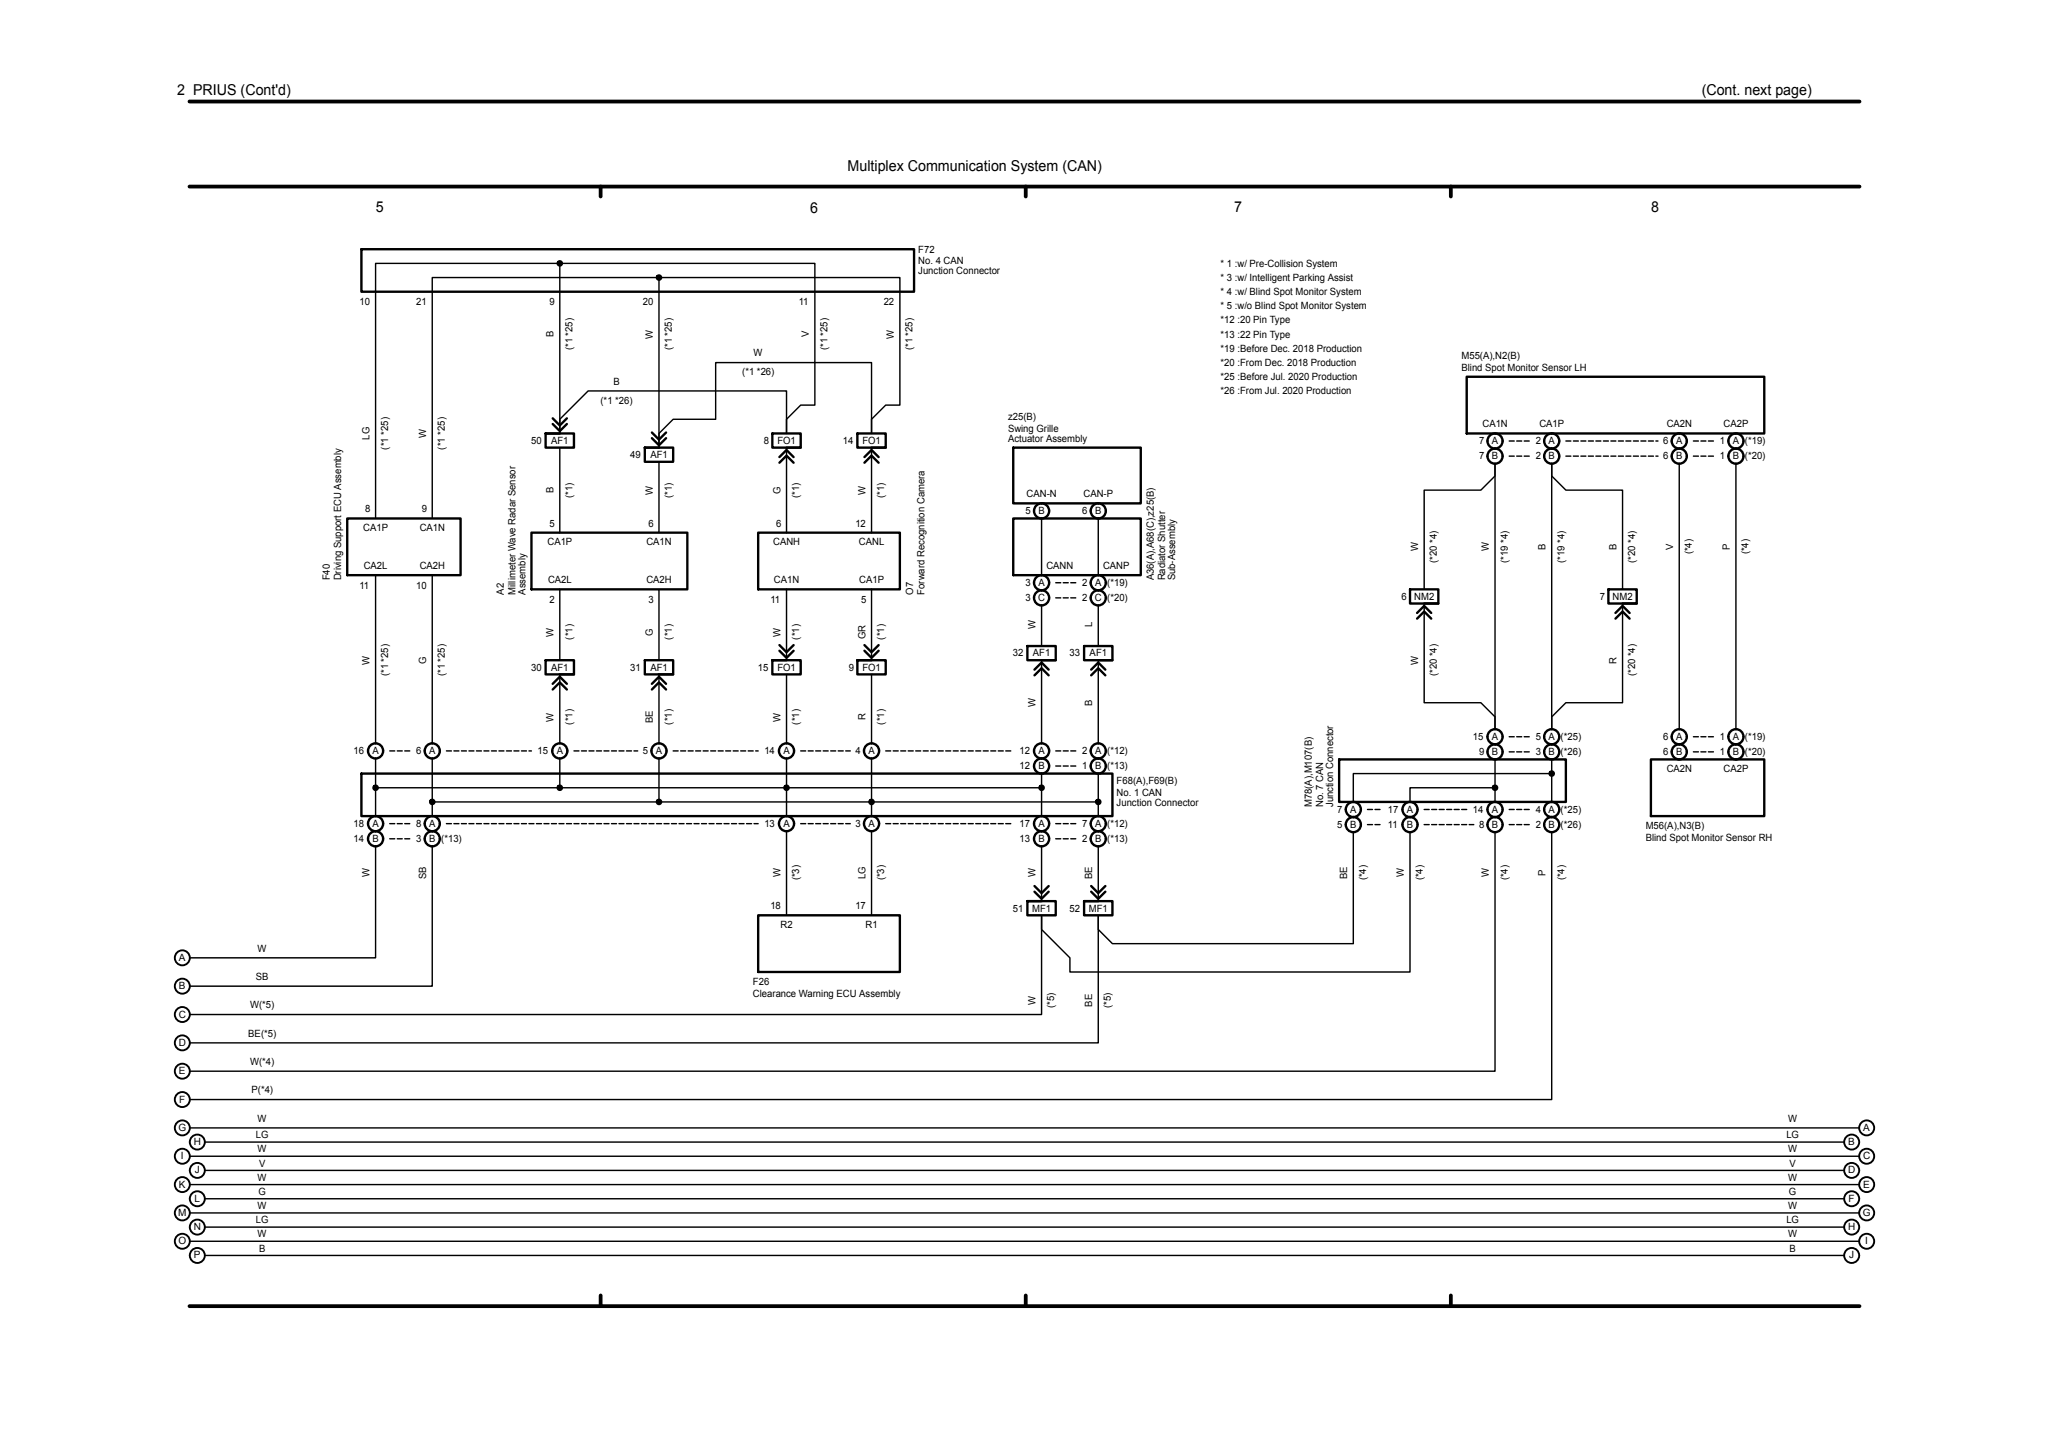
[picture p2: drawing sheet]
<svg xmlns="http://www.w3.org/2000/svg" width="297mm" height="210mm" viewBox="0 0 297 210" stroke-linecap="round" stroke-linejoin="round" font-family="sans-serif">
<path d="M27.5 14.7h242M27.5 27h242M87.1 27v1.5M148.7 27v1.5M210.3 27v1.5M27.5 189.3h242M87.1 187.7v1.5M148.7 187.7v1.5M210.3 187.7v1.5" fill="none" stroke="#000" stroke-width=".55"/>
<g fill="none" stroke="#000" stroke-width=".34">
<path d="M52.4 36.1h80.1v6.2h-80.1zM212.6 54.6h43.1v8.2h-43.1zM50.3 75.1h16.5v8.3h-16.5zM77 77.2h22.6v8.2h-22.6zM79.1 62.8h4.1v2.1h-4.1zM79.1 62.8h2M80.1 60.6l1 1.1 1.1-1.1M80.1 61.4l1 1.1 1.1-1.1M93.5 64.9h4.1v2h-4.1zM93.5 64.9h2M94.5 62.7l1 1 1-1M94.5 63.5l1 1 1-1"/>
<path d="M109.9 77.2h20.5v8.2h-20.5zM112 62.8h4.1v2.1h-4.1zM113 67.1l1-1.1 1 1.1M113 66.2l1-1 1 1M114 64.9h2.1M124.3 62.8h4.1v2.1h-4.1zM125.3 66.2l1-1 1.1 1M125.3 67.1l1-1.1 1.1 1.1M126.3 64.9h2.1M146.9 75.1h18.5v8.3h-18.5zM146.9 64.9h18.5v8.1h-18.5zM79.1 95.7h4.1v2h-4.1z"/>
<path d="M80.1 99.1l1-1 1.1 1M80.1 99.9l1-1 1.1 1M81.1 97.7h2.1M93.5 95.7h4.1v2h-4.1zM94.5 99.1l1-1 1 1M94.5 99.9l1-1 1 1M95.5 97.7h2.1M112 95.7h4.1v2h-4.1zM112 95.7h2M113 93.5l1 1 1-1M113 94.3l1 1 1-1M124.3 95.7h4.1v2h-4.1z"/>
<path d="M124.3 95.7h2M125.3 93.5l1 1 1.1-1M125.3 94.3l1 1 1.1-1M148.9 93.6h4.1v2.1h-4.1zM149.9 97.1l1.1-1.1 1 1.1M149.9 97.9l1.1-1.1 1 1.1M151 95.7h2M157.1 93.6h4.1v2.1h-4.1zM158.2 97.1l1-1.1 1 1.1M158.2 97.9l1-1.1 1 1.1M159.2 95.7h2M204.4 85.4h4.1v2.1h-4.1z"/>
<path d="M205.4 89.7l1-1.1 1.1 1.1M205.4 88.8l1-1 1.1 1M206.4 87.5h2.1M233.1 85.4h4.1v2.1h-4.1zM234.2 89.7l1-1.1 1 1.1M234.2 88.8l1-1 1 1M235.2 87.5h2M52.4 112.1h108.8v6.2h-108.8zM194.1 110.1h32.9v6.1h-32.9zM239.3 110.1h16.4v8.2h-16.4zM109.9 132.7h20.5v8.2h-20.5zM148.9 130.6h4.1v2.1h-4.1z"/>
<path d="M148.9 130.6h2.1M149.9 128.4l1.1 1 1-1M149.9 129.2l1.1 1.1 1-1.1M157.1 130.6h4.1v2.1h-4.1zM157.1 130.6h2.1M158.2 128.4l1 1 1-1M158.2 129.2l1 1.1 1-1.1"/>
<circle cx="151" cy="74" r="1.1"/>
<circle cx="159.2" cy="74" r="1.1"/>
<circle cx="216.7" cy="66.1" r="1.1"/>
<circle cx="216.7" cy="63.9" r="1.1"/>
<circle cx="224.9" cy="63.9" r="1.09"/>
<circle cx="224.9" cy="66.1" r="1.1"/>
<circle cx="243.4" cy="66.1" r="1.1"/>
<circle cx="243.4" cy="63.9" r="1.09"/>
<circle cx="251.6" cy="66.1" r="1.1"/>
<circle cx="251.6" cy="63.9" r="1.1"/>
<circle cx="151" cy="86.6" r="1.1"/>
<circle cx="151" cy="84.5" r="1.1"/>
<circle cx="159.2" cy="86.6" r="1.1"/>
<circle cx="159.2" cy="84.5" r="1.1"/>
<circle cx="54.4" cy="108.8" r="1.1"/>
<circle cx="54.4" cy="119.4" r="1.09"/>
<circle cx="62.7" cy="108.8" r="1.1"/>
<circle cx="62.7" cy="119.4" r="1.1"/>
<circle cx="81.1" cy="108.8" r="1.1"/>
<circle cx="95.5" cy="108.8" r="1.1"/>
<circle cx="114" cy="108.8" r="1.1"/>
<circle cx="114" cy="119.4" r="1.1"/>
<circle cx="126.3" cy="108.8" r="1.1"/>
<circle cx="126.3" cy="119.4" r="1.1"/>
<circle cx="151" cy="111" r="1.1"/>
<circle cx="151" cy="108.8" r="1.1"/>
<circle cx="151" cy="119.4" r="1.1"/>
<circle cx="159.2" cy="111" r="1.1"/>
<circle cx="159.2" cy="108.8" r="1.1"/>
<circle cx="159.2" cy="119.4" r="1.1"/>
<circle cx="196.2" cy="119.5" r="1.09"/>
<circle cx="196.2" cy="117.3" r="1.1"/>
<circle cx="204.4" cy="119.5" r="1.1"/>
<circle cx="204.4" cy="117.3" r="1.1"/>
<circle cx="216.7" cy="119.5" r="1.1"/>
<circle cx="216.7" cy="109" r="1.1"/>
<circle cx="216.7" cy="117.3" r="1.1"/>
<circle cx="216.7" cy="106.8" r="1.1"/>
<circle cx="224.9" cy="117.3" r="1.1"/>
<circle cx="224.9" cy="119.5" r="1.1"/>
<circle cx="224.9" cy="106.8" r="1.1"/>
<circle cx="224.9" cy="109" r="1.1"/>
<circle cx="243.4" cy="106.8" r="1.1"/>
<circle cx="243.4" cy="109" r="1.1"/>
<circle cx="251.6" cy="109" r="1.1"/>
<circle cx="251.6" cy="106.8" r="1.1"/>
<circle cx="54.4" cy="121.6" r="1.1"/>
<circle cx="62.7" cy="121.6" r="1.1"/>
<circle cx="151" cy="121.6" r="1.1"/>
<circle cx="159.2" cy="121.6" r="1.1"/>
</g>
<g fill="none" stroke="#000" stroke-width=".21">
<path d="M80.9 37.9a.38 .38 0 0 0 .1 .6 .38 .38 0 0 0 .5-.4 .38 .38 0 0 0-.5-.3l-.1 .1 .1 .4 .2 .1 .1-.2v-.2h-.3l.1 .2v24.6v-2l4.1-4.1h28.8v6.1v-2l2.1-2.1h2v-20.5h-63.7v36.9M95.2 40a.38 .38 0 0 0 .2 .6 .38 .38 0 0 0 .5-.4 .38 .38 0 0 0-.6-.3l-.1 .1 .2 .4h.3v-.2l-.1-.2h-.2l.1 .2v24.7v-2.1l2.1-2h6.1v-8.2h22.6v10.2v-2l2.1-2.1h2v-18.5h-67.7v34.9M81.1 64.9v12.3M95.5 66.9v10.3M114 64.9v12.3M126.3 64.9v12.3M151 75.1v8.3M159.2 75.1v8.3M243.4 67.2v38.5M251.6 67.2v38.5M54.4 83.4v24.3M62.7 83.4v24.3"/>
<path d="M81.1 85.4v10.3M81.1 97.7v10M95.5 85.4v10.3M95.5 97.7v10M114 85.4v10.3M114 97.7v10M126.3 85.4v10.3M126.3 97.7v10M151 87.7v5.9M151 95.7v12M159.2 87.7v5.9M159.2 95.7v12"/>
<path d="M206.4 85.4v-14.4h8.2l2.1-2v-1.8v38.5v-1.8l-2.1-2.1h-8.2v-14.3M235.2 85.4v-14.4h-8.2l-2.1-2v-1.8v38.5v-1.8l2.1-2.1h8.2v-14.3M54.2 113.9a.38 .38 0 0 0 .1 .6 .38 .38 0 0 0 .5-.4 .38 .38 0 0 0-.5-.3l-.1 .1v.3l.3 .2 .1-.2-.1-.2h-.2l.1 .2h96.6l-.1-.2h.1l.2 .2-.1 .1h-.2l-.2-.4a.38 .38 0 0 1 .6 .1 .38 .38 0 0 1-.3 .5 .38 .38 0 0 1-.4-.5l.1-.1M54.4 109.9v8.4M62.4 116a.38 .38 0 0 0 .2 .6 .38 .38 0 0 0 .4-.4 .38 .38 0 0 0-.5-.3l-.1 .1 .1 .3 .2 .1h.1v-.3l-.2-.1 .1 .2h96.5l-.1-.2h.1l.1 .1v.3h-.2l-.2-.4a.38 .38 0 0 1 .6 .1 .38 .38 0 0 1-.3 .5 .38 .38 0 0 1-.4-.5l.1-.1M62.7 109.9v8.4M81.1 109.9v4.3l-.1-.2h.3v.3h-.3l-.1-.4a.38 .38 0 0 1 .6 .1 .38 .38 0 0 1-.3 .5 .38 .38 0 0 1-.4-.5l.1-.1M95.5 109.9v6.3l-.1-.2 .3 .1v.3h-.3l-.2-.4a.38 .38 0 0 1 .7 .1 .38 .38 0 0 1-.4 .5 .38 .38 0 0 1-.3-.5v-.1M113.7 113.9a.38 .38 0 0 0 .2 .6 .38 .38 0 0 0 .5-.4 .38 .38 0 0 0-.6-.3l-.1 .1 .2 .4 .1 .1 .2-.2-.2-.2h-.1l.1 .2M114 109.9v8.4M126 116a.38 .38 0 0 0 .2 .6 .38 .38 0 0 0 .5-.4 .38 .38 0 0 0-.6-.3l-.1 .1 .2 .4h.2l.1-.2v-.1l-.3-.1 .1 .2M126.3 109.9v8.4"/>
<path d="M151 112.1v6.2M159.2 112.1v6.2M216.4 113.9a.38 .38 0 0 0 .2 .6 .38 .38 0 0 0 .5-.4 .38 .38 0 0 0-.6-.3l-.1 .1 .2 .4h.3v-.1v-.2h-.3l.1 .2v2M216.7 110.1v4.1h-12.3v2M224.6 111.9a.38 .38 0 0 0 .2 .6 .38 .38 0 0 0 .5-.4 .38 .38 0 0 0-.6-.3l-.1 .1 .2 .4 .3-.1v-.1l-.1-.2h-.2l.1 .2v4.1M224.9 110.1v2h-28.7v4.1M54.4 122.7v16.1h-26.9M62.7 122.7v20.2h-35.2M114 120.5v12.2M126.3 120.5v12.2M151 122.7v7.9M159.2 122.7v7.9"/>
<path d="M196.2 120.6v16.2h-35l-2-2.1v-2v18.4h-131.7M204.4 120.6v20.3h-49.3v-2.1l-4.1-4.1v-2v14.3h-123.5M216.7 120.6v34.6h-189.2M224.9 120.6v38.8h-197.4M27.5 163.5h242M27.5 165.5h242M27.5 173.7h242M27.5 169.6h242M27.5 167.6h242M27.5 171.7h242M27.5 175.8h242M27.5 177.8h242"/>
<path d="M27.5 179.9h242M27.5 182h242"/>
</g>
<g fill="none" stroke="#000" stroke-width=".21" stroke-dasharray=".7 .4">
<path d="M218.8 63.9h3M218.8 66.1h3M227 63.9h13.3M227 66.1h13.3M245.5 63.9h3M245.5 66.1h3M153 86.6h3.1M153 84.5h3.1M56.5 108.8h3.1M56.5 119.4h3.1M64.7 108.8h12.3M64.7 119.4h45.2"/>
<path d="M83.2 108.8h9.2M97.6 108.8h12.3M116.1 108.8h7.1M116.1 119.4h7.1M128.4 108.8h18.5M128.4 119.4h18.5M153 108.8h3.1M153 111h3.1M153 119.4h3.1M198.2 117.3h2.1M198.2 119.5h2.1M206.4 117.3h6.2"/>
<path d="M206.4 119.5h7.2M218.8 117.3h3M218.8 119.5h3M218.8 106.8h3M218.8 109h3M245.5 106.8h3M245.5 109h3M56.5 121.6h3.1M153 121.6h3.1"/>
</g>
<circle cx="26.4" cy="138.8" r="1.09" fill="#fff"/>
<circle cx="26.4" cy="138.8" r="1.09" fill="none" stroke="#000" stroke-width=".27"/>
<circle cx="26.4" cy="142.9" r="1.09" fill="#fff"/>
<circle cx="26.4" cy="142.9" r="1.09" fill="none" stroke="#000" stroke-width=".27"/>
<circle cx="26.4" cy="147" r="1.09" fill="#fff"/>
<circle cx="26.4" cy="147" r="1.09" fill="none" stroke="#000" stroke-width=".27"/>
<circle cx="26.4" cy="151.1" r="1.09" fill="#fff"/>
<circle cx="26.4" cy="151.1" r="1.09" fill="none" stroke="#000" stroke-width=".27"/>
<circle cx="26.4" cy="155.2" r="1.09" fill="#fff"/>
<circle cx="26.4" cy="155.2" r="1.09" fill="none" stroke="#000" stroke-width=".27"/>
<circle cx="26.4" cy="159.4" r="1.09" fill="#fff"/>
<circle cx="26.4" cy="159.4" r="1.09" fill="none" stroke="#000" stroke-width=".27"/>
<circle cx="26.4" cy="163.5" r="1.09" fill="#fff"/>
<circle cx="26.4" cy="163.5" r="1.09" fill="none" stroke="#000" stroke-width=".27"/>
<circle cx="270.6" cy="163.5" r="1.09" fill="#fff"/>
<circle cx="270.6" cy="163.5" r="1.09" fill="none" stroke="#000" stroke-width=".27"/>
<circle cx="28.6" cy="165.5" r="1.09" fill="#fff"/>
<circle cx="28.6" cy="165.5" r="1.09" fill="none" stroke="#000" stroke-width=".27"/>
<circle cx="268.4" cy="165.5" r="1.09" fill="#fff"/>
<circle cx="268.4" cy="165.5" r="1.09" fill="none" stroke="#000" stroke-width=".27"/>
<circle cx="26.4" cy="167.6" r="1.09" fill="#fff"/>
<circle cx="26.4" cy="167.6" r="1.09" fill="none" stroke="#000" stroke-width=".27"/>
<circle cx="270.6" cy="167.6" r="1.09" fill="#fff"/>
<circle cx="270.6" cy="167.6" r="1.09" fill="none" stroke="#000" stroke-width=".27"/>
<circle cx="28.6" cy="169.6" r="1.09" fill="#fff"/>
<circle cx="28.6" cy="169.6" r="1.09" fill="none" stroke="#000" stroke-width=".27"/>
<circle cx="268.4" cy="169.6" r="1.09" fill="#fff"/>
<circle cx="268.4" cy="169.6" r="1.09" fill="none" stroke="#000" stroke-width=".27"/>
<circle cx="26.4" cy="171.7" r="1.09" fill="#fff"/>
<circle cx="26.4" cy="171.7" r="1.09" fill="none" stroke="#000" stroke-width=".27"/>
<circle cx="270.6" cy="171.7" r="1.09" fill="#fff"/>
<circle cx="270.6" cy="171.7" r="1.09" fill="none" stroke="#000" stroke-width=".27"/>
<circle cx="28.6" cy="173.7" r="1.09" fill="#fff"/>
<circle cx="28.6" cy="173.7" r="1.09" fill="none" stroke="#000" stroke-width=".27"/>
<circle cx="268.4" cy="173.7" r="1.09" fill="#fff"/>
<circle cx="268.4" cy="173.7" r="1.09" fill="none" stroke="#000" stroke-width=".27"/>
<circle cx="270.6" cy="175.8" r="1.09" fill="#fff"/>
<circle cx="270.6" cy="175.8" r="1.09" fill="none" stroke="#000" stroke-width=".27"/>
<circle cx="26.4" cy="175.8" r="1.09" fill="#fff"/>
<circle cx="26.4" cy="175.8" r="1.09" fill="none" stroke="#000" stroke-width=".27"/>
<circle cx="268.4" cy="177.8" r="1.09" fill="#fff"/>
<circle cx="268.4" cy="177.8" r="1.09" fill="none" stroke="#000" stroke-width=".27"/>
<circle cx="28.6" cy="177.8" r="1.09" fill="#fff"/>
<circle cx="28.6" cy="177.8" r="1.09" fill="none" stroke="#000" stroke-width=".27"/>
<circle cx="270.6" cy="179.9" r="1.09" fill="#fff"/>
<circle cx="270.6" cy="179.9" r="1.09" fill="none" stroke="#000" stroke-width=".27"/>
<circle cx="26.4" cy="179.9" r="1.09" fill="#fff"/>
<circle cx="26.4" cy="179.9" r="1.09" fill="none" stroke="#000" stroke-width=".27"/>
<circle cx="268.4" cy="182" r="1.09" fill="#fff"/>
<circle cx="268.4" cy="182" r="1.09" fill="none" stroke="#000" stroke-width=".27"/>
<circle cx="28.6" cy="182" r="1.09" fill="#fff"/>
<circle cx="28.6" cy="182" r="1.09" fill="none" stroke="#000" stroke-width=".27"/>
<g font-size="2.2">
<text x="25.7" y="13.8">2 PRIUS (Cont'd)</text>
<text x="246.7" y="13.8">(Cont. next page)</text>
<text x="122.9" y="24.8">Multiplex Communication System (CAN)</text>
<text x="54.5" y="30.7">5</text>
<text x="117.4" y="30.8">6</text>
<text x="178.9" y="30.7">7</text>
<text x="239.3" y="30.7">8</text>
</g>
<g font-size="1.5">
<text x="133.1" y="38.3">No. 4 CAN</text>
<text x="133.1" y="39.8">Junction Connector</text>
<text x="133.1" y="36.7">F72</text>
<text x="176.9" y="38.6">* 1 :w/ Pre-Collision System</text>
<text x="176.9" y="40.7">* 3 :w/ Intelligent Parking Assist</text>
<text x="52.1" y="44.3">10</text>
<text x="60.3" y="44.3">21</text>
<text x="79.6" y="44.3">9</text>
<text x="93.2" y="44.3">20</text>
<text x="115.8" y="44.3">11</text>
<text x="128.1" y="44.3">22</text>
<text x="176.9" y="42.8">* 4 :w/ Blind Spot Monitor System</text>
<text x="176.9" y="44.8">* 5 :w/o Blind Spot Monitor System</text>
<text x="176.9" y="46.9">*12 :20 Pin Type</text>
<text x="80.2" y="48.9" transform="rotate(-90 80.2 48.9)">B</text>
<text x="83" y="50.8" transform="rotate(-90 83 50.8)">(*1 *25)</text>
<text x="94.6" y="49.1" transform="rotate(-90 94.6 49.1)">W</text>
<text x="97.4" y="50.8" transform="rotate(-90 97.4 50.8)">(*1 *25)</text>
<text x="109.2" y="51.7">W</text>
<text x="117.2" y="48.9" transform="rotate(-90 117.2 48.9)">V</text>
<text x="120" y="50.8" transform="rotate(-90 120 50.8)">(*1 *25)</text>
<text x="129.5" y="49.1" transform="rotate(-90 129.5 49.1)">W</text>
<text x="132.3" y="50.8" transform="rotate(-90 132.3 50.8)">(*1 *25)</text>
<text x="176.9" y="48.9">*13 :22 Pin Type</text>
<text x="176.9" y="53">*20 :From Dec. 2018 Production</text>
<text x="176.9" y="51">*19 :Before Dec. 2018 Production</text>
<text x="211.8" y="52.1">M55(A),N2(B)</text>
<text x="211.8" y="53.7">Blind Spot Monitor Sensor LH</text>
<text x="87" y="58.5">(*1 *26)</text>
<text x="88.9" y="55.8">B</text>
<text x="107.6" y="54.4">(*1 *26)</text>
<text x="176.9" y="57.1">*26 :From Jul. 2020 Production</text>
<text x="176.9" y="55.1">*25 :Before Jul. 2020 Production</text>
<text x="53.5" y="63.7" transform="rotate(-90 53.5 63.7)">LG</text>
<text x="56.3" y="65.1" transform="rotate(-90 56.3 65.1)">(*1 *25)</text>
<text x="61.8" y="63.5" transform="rotate(-90 61.8 63.5)">W</text>
<text x="64.5" y="65.1" transform="rotate(-90 64.5 65.1)">(*1 *25)</text>
<text x="77" y="64.3">50</text>
<text x="79.9" y="64.3">AF1</text>
<text x="110.7" y="64.3">8</text>
<text x="112.7" y="64.3">FO1</text>
<text x="122.2" y="64.3">14</text>
<text x="125" y="64.3">FO1</text>
<text x="146.1" y="62.5">Swing Grille</text>
<text x="146.1" y="64">Actuator Assembly</text>
<text x="146.1" y="60.9">z25(B)</text>
<text x="214.4" y="64.4">7</text>
<text x="214.9" y="61.9">CA1N</text>
<text x="216.3" y="64.4">A</text>
<text x="222.6" y="64.4">2</text>
<text x="223.1" y="61.9">CA1P</text>
<text x="224.5" y="64.4">A</text>
<text x="241.1" y="64.4">6</text>
<text x="241.6" y="61.9">CA2N</text>
<text x="243" y="64.4">A</text>
<text x="249.3" y="64.4">1</text>
<text x="249.8" y="61.9">CA2P</text>
<text x="251.2" y="64.4">A (*19)</text>
<text x="80.2" y="71.5" transform="rotate(-90 80.2 71.5)">B</text>
<text x="91.4" y="66.4">49</text>
<text x="94.3" y="66.4">AF1</text>
<text x="94.6" y="71.7" transform="rotate(-90 94.6 71.7)">W</text>
<text x="113.1" y="71.6" transform="rotate(-90 113.1 71.6)">G</text>
<text x="125.4" y="71.7" transform="rotate(-90 125.4 71.7)">W</text>
<text x="214.4" y="66.6">7</text>
<text x="216.3" y="66.6">B</text>
<text x="222.6" y="66.6">2</text>
<text x="224.5" y="66.6">B</text>
<text x="241.1" y="66.6">6</text>
<text x="243" y="66.6">B</text>
<text x="249.3" y="66.6">1</text>
<text x="251.2" y="66.6">B (*20)</text>
<text x="52.7" y="77">CA1P</text>
<text x="52.9" y="74.3">8</text>
<text x="60.8" y="77">CA1N</text>
<text x="61.1" y="74.3">9</text>
<text x="79.6" y="76.3">5</text>
<text x="83" y="72.1" transform="rotate(-90 83 72.1)">(*1)</text>
<text x="94" y="76.3">6</text>
<text x="97.4" y="72.1" transform="rotate(-90 97.4 72.1)">(*1)</text>
<text x="112.5" y="76.3">6</text>
<text x="115.8" y="72.1" transform="rotate(-90 115.8 72.1)">(*1)</text>
<text x="124" y="76.3">12</text>
<text x="128.2" y="72.1" transform="rotate(-90 128.2 72.1)">(*1)</text>
<text x="148.7" y="74.5">5</text>
<text x="148.8" y="72.1">CAN-N</text>
<text x="150.5" y="74.5">B</text>
<text x="156.9" y="74.5">6</text>
<text x="157.1" y="72.1">CAN-P</text>
<text x="158.7" y="74.5">B</text>
<text x="52.7" y="82.5">CA2L</text>
<text x="60.8" y="82.5">CA2H</text>
<text x="79.4" y="79">CA1P</text>
<text x="93.7" y="79">CA1N</text>
<text x="112.1" y="79">CANH</text>
<text x="124.5" y="79">CANL</text>
<text x="151.7" y="82.5">CANN</text>
<text x="159.9" y="82.5">CANP</text>
<text x="205.5" y="79.9" transform="rotate(-90 205.5 79.9)">W</text>
<text x="208.3" y="81.6" transform="rotate(-90 208.3 81.6)">(*20 *4)</text>
<text x="215.8" y="79.9" transform="rotate(-90 215.8 79.9)">W</text>
<text x="218.5" y="81.6" transform="rotate(-90 218.5 81.6)">(*19 *4)</text>
<text x="224" y="79.7" transform="rotate(-90 224 79.7)">B</text>
<text x="226.8" y="81.6" transform="rotate(-90 226.8 81.6)">(*19 *4)</text>
<text x="234.3" y="79.7" transform="rotate(-90 234.3 79.7)">B</text>
<text x="237" y="81.6" transform="rotate(-90 237 81.6)">(*20 *4)</text>
<text x="242.5" y="79.7" transform="rotate(-90 242.5 79.7)">V</text>
<text x="245.2" y="80.4" transform="rotate(-90 245.2 80.4)">(*4)</text>
<text x="250.7" y="79.7" transform="rotate(-90 250.7 79.7)">P</text>
<text x="253.5" y="80.4" transform="rotate(-90 253.5 80.4)">(*4)</text>
<text x="47.8" y="84.1" transform="rotate(-90 47.8 84.1)">F40</text>
<text x="49.4" y="84.1" transform="rotate(-90 49.4 84.1)">Driving Support ECU Assembly</text>
<text x="52.1" y="85.3">11</text>
<text x="60.3" y="85.3">10</text>
<text x="73.1" y="86.2" transform="rotate(-90 73.1 86.2)">A2</text>
<text x="74.7" y="86.2" transform="rotate(-90 74.7 86.2)">Millimeter Wave Radar Sensor</text>
<text x="76.2" y="86.2" transform="rotate(-90 76.2 86.2)">Assembly</text>
<text x="79.4" y="84.5">CA2L</text>
<text x="79.6" y="87.4">2</text>
<text x="93.7" y="84.5">CA2H</text>
<text x="94" y="87.4">3</text>
<text x="111.7" y="87.4">11</text>
<text x="112.2" y="84.5">CA1N</text>
<text x="124.5" y="84.5">CA1P</text>
<text x="124.8" y="87.4">5</text>
<text x="132.3" y="86.2" transform="rotate(-90 132.3 86.2)">O7</text>
<text x="134" y="86.2" transform="rotate(-90 134 86.2)">Forward Recognition Camera</text>
<text x="148.7" y="87.1">3</text>
<text x="148.7" y="84.9">3</text>
<text x="150.5" y="87.1">C</text>
<text x="150.5" y="84.9">A</text>
<text x="156.9" y="87.1">2</text>
<text x="156.9" y="84.9">2</text>
<text x="158.7" y="87.1">C (*20)</text>
<text x="158.7" y="84.9">A (*19)</text>
<text x="167.3" y="84.1" transform="rotate(-90 167.3 84.1)">A36(A),A68(C),z25(B)</text>
<text x="168.9" y="84.1" transform="rotate(-90 168.9 84.1)">Radiator Shutter</text>
<text x="170.4" y="84.1" transform="rotate(-90 170.4 84.1)">Sub-Assembly</text>
<text x="203.2" y="86.9">6</text>
<text x="205" y="86.9">NM2</text>
<text x="231.9" y="86.9">7</text>
<text x="233.8" y="86.9">NM2</text>
<text x="80.2" y="92.2" transform="rotate(-90 80.2 92.2)">W</text>
<text x="83" y="92.7" transform="rotate(-90 83 92.7)">(*1)</text>
<text x="94.6" y="92.1" transform="rotate(-90 94.6 92.1)">G</text>
<text x="97.4" y="92.7" transform="rotate(-90 97.4 92.7)">(*1)</text>
<text x="113.1" y="92.2" transform="rotate(-90 113.1 92.2)">W</text>
<text x="115.8" y="92.7" transform="rotate(-90 115.8 92.7)">(*1)</text>
<text x="125.4" y="92.6" transform="rotate(-90 125.4 92.6)">GR</text>
<text x="128.2" y="92.7" transform="rotate(-90 128.2 92.7)">(*1)</text>
<text x="146.8" y="95.1">32</text>
<text x="149.7" y="95.1">AF1</text>
<text x="150.1" y="91.2" transform="rotate(-90 150.1 91.2)">W</text>
<text x="155" y="95.1">33</text>
<text x="157.9" y="95.1">AF1</text>
<text x="158.3" y="90.9" transform="rotate(-90 158.3 90.9)">L</text>
<text x="53.5" y="96.4" transform="rotate(-90 53.5 96.4)">W</text>
<text x="56.3" y="98" transform="rotate(-90 56.3 98)">(*1 *25)</text>
<text x="61.8" y="96.2" transform="rotate(-90 61.8 96.2)">G</text>
<text x="64.5" y="98" transform="rotate(-90 64.5 98)">(*1 *25)</text>
<text x="77" y="97.2">30</text>
<text x="79.9" y="97.2">AF1</text>
<text x="91.4" y="97.2">31</text>
<text x="94.3" y="97.2">AF1</text>
<text x="109.8" y="97.2">15</text>
<text x="112.7" y="97.2">FO1</text>
<text x="123.1" y="97.2">9</text>
<text x="125" y="97.2">FO1</text>
<text x="205.5" y="96.4" transform="rotate(-90 205.5 96.4)">W</text>
<text x="208.3" y="98" transform="rotate(-90 208.3 98)">(*20 *4)</text>
<text x="234.3" y="96.2" transform="rotate(-90 234.3 96.2)">R</text>
<text x="237" y="98" transform="rotate(-90 237 98)">(*20 *4)</text>
<text x="80.2" y="104.6" transform="rotate(-90 80.2 104.6)">W</text>
<text x="83" y="105" transform="rotate(-90 83 105)">(*1)</text>
<text x="94.6" y="104.8" transform="rotate(-90 94.6 104.8)">BE</text>
<text x="97.4" y="105" transform="rotate(-90 97.4 105)">(*1)</text>
<text x="113.1" y="104.6" transform="rotate(-90 113.1 104.6)">W</text>
<text x="115.8" y="105" transform="rotate(-90 115.8 105)">(*1)</text>
<text x="125.4" y="104.4" transform="rotate(-90 125.4 104.4)">R</text>
<text x="128.2" y="105" transform="rotate(-90 128.2 105)">(*1)</text>
<text x="150.1" y="102.5" transform="rotate(-90 150.1 102.5)">W</text>
<text x="158.3" y="102.3" transform="rotate(-90 158.3 102.3)">B</text>
<text x="213.5" y="107.3">15</text>
<text x="216.3" y="107.3">A</text>
<text x="222.6" y="107.3">5</text>
<text x="224.5" y="107.3">A (*25)</text>
<text x="241.1" y="107.3">6</text>
<text x="243" y="107.3">A</text>
<text x="249.3" y="107.3">1</text>
<text x="251.2" y="107.3">A (*19)</text>
<text x="51.2" y="109.3">16</text>
<text x="54" y="109.3">A</text>
<text x="60.3" y="109.3">6</text>
<text x="62.2" y="109.3">A</text>
<text x="77.9" y="109.3">15</text>
<text x="80.7" y="109.3">A</text>
<text x="93.2" y="109.3">5</text>
<text x="95.1" y="109.3">A</text>
<text x="110.8" y="109.3">14</text>
<text x="113.6" y="109.3">A</text>
<text x="124" y="109.3">4</text>
<text x="125.9" y="109.3">A</text>
<text x="147.8" y="111.5">12</text>
<text x="147.8" y="109.3">12</text>
<text x="150.5" y="111.5">B</text>
<text x="150.5" y="109.3">A</text>
<text x="156.9" y="111.5">1</text>
<text x="156.9" y="109.3">2</text>
<text x="158.7" y="111.5">B (*13)</text>
<text x="158.7" y="109.3">A (*12)</text>
<text x="161.9" y="113.7">F68(A),F69(B)</text>
<text x="214.4" y="109.4">9</text>
<text x="216.3" y="109.4">B</text>
<text x="222.6" y="109.4">3</text>
<text x="224.5" y="109.4">B (*26)</text>
<text x="241.1" y="109.4">6</text>
<text x="241.6" y="111.9">CA2N</text>
<text x="243" y="109.4">B</text>
<text x="249.3" y="109.4">1</text>
<text x="249.8" y="111.9">CA2P</text>
<text x="251.2" y="109.4">B (*20)</text>
<text x="51.2" y="119.8">18</text>
<text x="54" y="119.8">A</text>
<text x="60.3" y="119.8">8</text>
<text x="62.2" y="119.8">A</text>
<text x="110.8" y="119.8">13</text>
<text x="113.6" y="119.8">A</text>
<text x="124" y="119.8">3</text>
<text x="125.9" y="119.8">A</text>
<text x="147.8" y="119.8">17</text>
<text x="150.5" y="119.8">A</text>
<text x="156.9" y="119.8">7</text>
<text x="158.7" y="119.8">A (*12)</text>
<text x="161.9" y="115.3">No. 1 CAN</text>
<text x="161.9" y="116.8">Junction Connector</text>
<text x="190.1" y="117" transform="rotate(-90 190.1 117)">M78(A),M107(B)</text>
<text x="191.8" y="117" transform="rotate(-90 191.8 117)">No. 7 CAN</text>
<text x="193.2" y="117" transform="rotate(-90 193.2 117)">Junction Connector</text>
<text x="193.8" y="120">5</text>
<text x="193.8" y="117.8">7</text>
<text x="195.7" y="120">B</text>
<text x="195.7" y="117.8">A</text>
<text x="201.2" y="120">11</text>
<text x="201.2" y="117.8">17</text>
<text x="203.9" y="120">B</text>
<text x="203.9" y="117.8">A</text>
<text x="213.5" y="117.8">14</text>
<text x="214.4" y="120">8</text>
<text x="216.3" y="120">B</text>
<text x="216.3" y="117.8">A</text>
<text x="222.6" y="120">2</text>
<text x="222.6" y="117.8">4</text>
<text x="224.5" y="120">B (*26)</text>
<text x="224.5" y="117.8">A (*25)</text>
<text x="51.2" y="122">14</text>
<text x="54" y="122">B</text>
<text x="60.3" y="122">3</text>
<text x="62.2" y="122">B (*13)</text>
<text x="147.8" y="122">13</text>
<text x="150.5" y="122">B</text>
<text x="156.9" y="122">2</text>
<text x="158.7" y="122">B (*13)</text>
<text x="238.5" y="120.2">M56(A),N3(B)</text>
<text x="238.5" y="121.8">Blind Spot Monitor Sensor RH</text>
<text x="53.5" y="127.2" transform="rotate(-90 53.5 127.2)">W</text>
<text x="61.8" y="127.4" transform="rotate(-90 61.8 127.4)">SB</text>
<text x="111.7" y="131.8">18</text>
<text x="113.1" y="127.2" transform="rotate(-90 113.1 127.2)">W</text>
<text x="115.8" y="127.6" transform="rotate(-90 115.8 127.6)">(*3)</text>
<text x="124" y="131.8">17</text>
<text x="125.4" y="127.4" transform="rotate(-90 125.4 127.4)">LG</text>
<text x="128.2" y="127.6" transform="rotate(-90 128.2 127.6)">(*3)</text>
<text x="150.1" y="127.2" transform="rotate(-90 150.1 127.2)">W</text>
<text x="158.3" y="127.4" transform="rotate(-90 158.3 127.4)">BE</text>
<text x="195.3" y="127.4" transform="rotate(-90 195.3 127.4)">BE</text>
<text x="198" y="127.6" transform="rotate(-90 198 127.6)">(*4)</text>
<text x="203.5" y="127.2" transform="rotate(-90 203.5 127.2)">W</text>
<text x="206.2" y="127.6" transform="rotate(-90 206.2 127.6)">(*4)</text>
<text x="215.8" y="127.2" transform="rotate(-90 215.8 127.2)">W</text>
<text x="218.5" y="127.6" transform="rotate(-90 218.5 127.6)">(*4)</text>
<text x="224" y="127" transform="rotate(-90 224 127)">P</text>
<text x="226.8" y="127.6" transform="rotate(-90 226.8 127.6)">(*4)</text>
<text x="37.3" y="137.9">W</text>
<text x="113.1" y="134.5">R2</text>
<text x="125.5" y="134.5">R1</text>
<text x="146.8" y="132.1">51</text>
<text x="149.6" y="132.1">MF1</text>
<text x="155" y="132.1">52</text>
<text x="157.8" y="132.1">MF1</text>
<text x="25.9" y="143.4">B</text>
<text x="25.9" y="139.3">A</text>
<text x="37.1" y="142">SB</text>
<text x="109.1" y="142.8">F26</text>
<text x="25.9" y="147.5">C</text>
<text x="36.2" y="146.1">W(*5)</text>
<text x="109.1" y="144.4">Clearance Warning ECU Assembly</text>
<text x="150.1" y="145.7" transform="rotate(-90 150.1 145.7)">W</text>
<text x="152.8" y="146.1" transform="rotate(-90 152.8 146.1)">(*5)</text>
<text x="158.3" y="145.9" transform="rotate(-90 158.3 145.9)">BE</text>
<text x="161" y="146.1" transform="rotate(-90 161 146.1)">(*5)</text>
<text x="25.9" y="151.6">D</text>
<text x="25.9" y="155.7">E</text>
<text x="36" y="150.2">BE(*5)</text>
<text x="36.2" y="154.4">W(*4)</text>
<text x="26" y="159.8">F</text>
<text x="36.5" y="158.5">P(*4)</text>
<text x="25.9" y="163.9">G</text>
<text x="28.1" y="166">H</text>
<text x="37.1" y="165">LG</text>
<text x="37.3" y="162.6">W</text>
<text x="37.3" y="167">W</text>
<text x="258.9" y="165">LG</text>
<text x="259.2" y="167">W</text>
<text x="259.2" y="162.6">W</text>
<text x="267.9" y="166">B</text>
<text x="270.1" y="163.9">A</text>
<text x="25.9" y="172.1">K</text>
<text x="26.2" y="168">I</text>
<text x="28.2" y="170.1">J</text>
<text x="37.3" y="171.1">W</text>
<text x="37.5" y="173.2">G</text>
<text x="37.6" y="169.1">V</text>
<text x="259.2" y="171.1">W</text>
<text x="259.3" y="173.2">G</text>
<text x="259.4" y="169.1">V</text>
<text x="267.9" y="170.1">D</text>
<text x="270" y="168">C</text>
<text x="270.1" y="172.1">E</text>
<text x="25.8" y="176.2">M</text>
<text x="28.1" y="178.3">N</text>
<text x="28.2" y="174.2">L</text>
<text x="37.1" y="177.3">LG</text>
<text x="37.3" y="175.2">W</text>
<text x="37.3" y="179.3">W</text>
<text x="258.9" y="177.3">LG</text>
<text x="259.2" y="179.3">W</text>
<text x="259.2" y="175.2">W</text>
<text x="267.9" y="178.3">H</text>
<text x="268" y="174.2">F</text>
<text x="270" y="176.2">G</text>
<text x="25.9" y="180.3">O</text>
<text x="28.1" y="182.4">P</text>
<text x="37.6" y="181.4">B</text>
<text x="259.4" y="181.4">B</text>
<text x="268" y="182.4">J</text>
<text x="270.4" y="180.3">I</text>
</g>
</svg>
